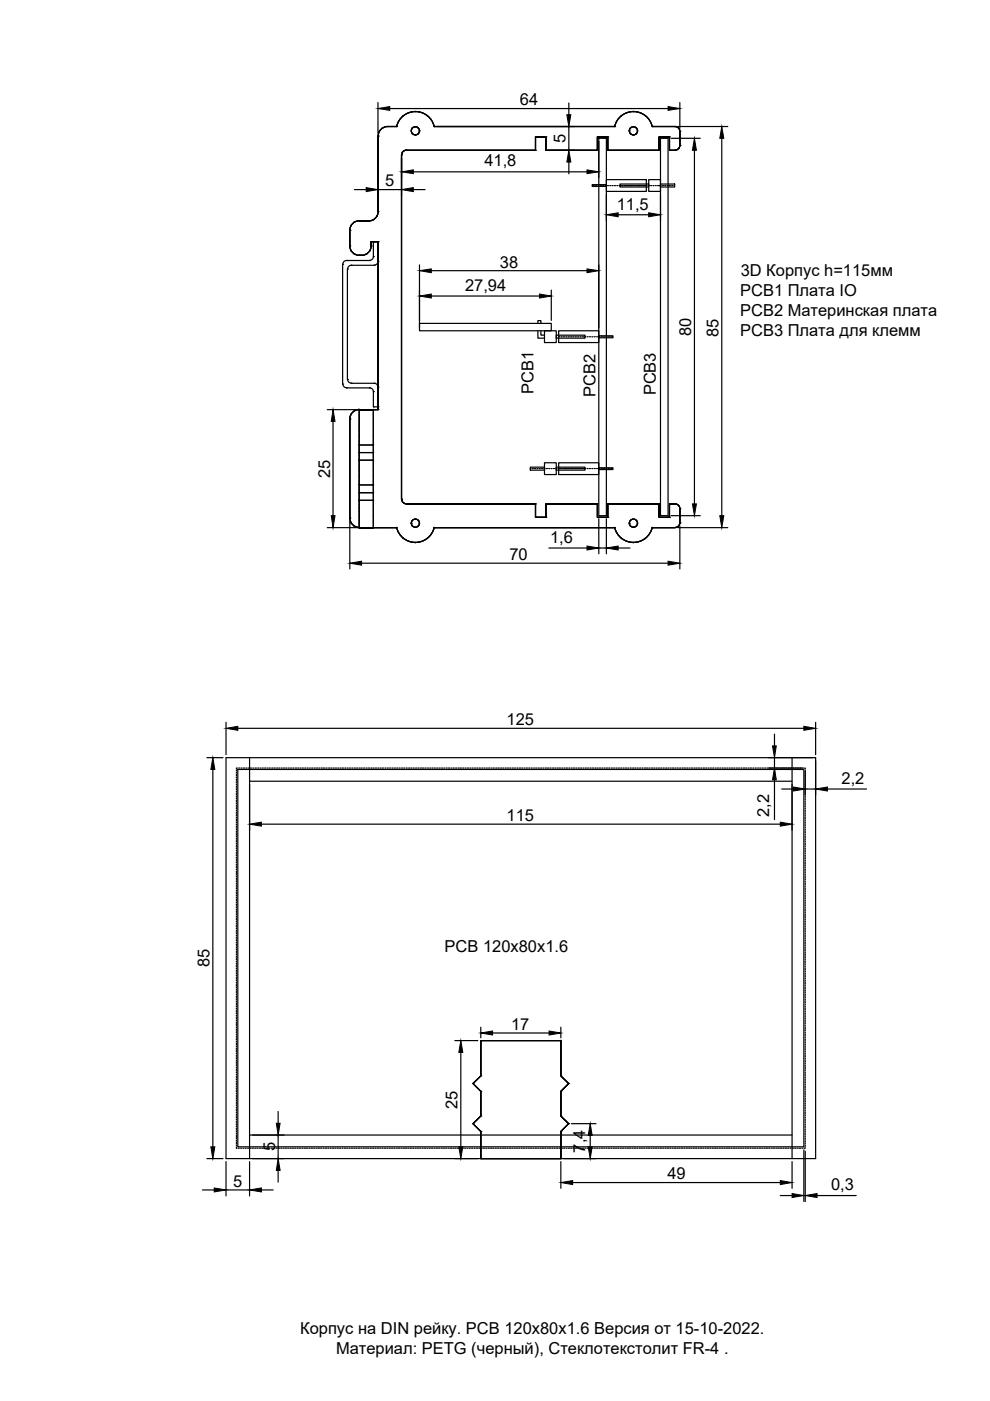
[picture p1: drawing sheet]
<svg xmlns="http://www.w3.org/2000/svg" width="210mm" height="297mm" viewBox="0 0 210 297" stroke-linecap="round" stroke-linejoin="round" font-family="sans-serif">
<!-- layer: 0 -->
<g fill="none" stroke="#000" stroke-width=".25">
<path d="M80.1 28.9v16v-16M80.1 28.9h.1M80.1 21.7v6.5M80.1 28.9v16M82.2 26.8h.1M82.2 26.8h1.8M82.2 26.8a2.01 2.01 0 0 0-2 2M82.6 23h59M84 26.8h-1.8h1.8M84 26.8h.1M84.1 26.8a4.1 4.1 0 0 1 4-3.1 4.1 4.1 0 0 1 4 3.1M85.1 32.8h.1"/>
<path d="M85.1 32.8v73.1M86.1 31.9h27.4h-27.4M86.1 31.9h.1M86.1 31.9h27.4M86.2 31.8a.99 .99 0 0 0-1 1M87.6 36.4h36.9M88.9 27.8h.1M92 26.8h.1M92 26.8h38.3M113.5 29h2.2v2.9h11v-2.9h2.2v2.9h10.8v-2.9h2.2v2.9h1.2h-1.2v-2.9h-2.2v2.9h-10.8v-2.9h-2.2v2.9h-11v-2.9h-2.2v2.9zM113.5 31.9h.1M113.5 29h.1"/>
<path d="M115.7 29h-2.2v2.9M115.7 31.9h.1M115.7 29h.1M115.7 31.9h11M115.7 29v2.9M120.6 21.8v2.5M120.6 26.8v5.1M120.6 34.4v2.5M125.6 39.1h3v.4h-3zM125.8 39.4h.2M126.3 39.4h.2M126.7 29h.1"/>
<path d="M126.7 31.9h.1M126.8 39.4h.2M127 29.3h1.6v80h-1.6zM127 30v7.7M127.3 39.4h.2M127.8 39.4h.2M128.3 39.4h.2M128.6 38.1h8.4v2.5h-8.4zM128.8 39.4h.2M128.9 29h-2.2v2.9M128.9 31.9h.1M128.9 29h.1"/>
<path d="M128.9 31.9h10.8M128.9 29v2.9M129.3 39.4h.2M129.8 39.4h.2M130.3 39.4h.2M130.3 26.8h-38.3h38.3M130.3 26.8h.1M130.3 26.8a4.1 4.1 0 0 1 4-3.1 4.1 4.1 0 0 1 4 3.1M130.8 39.4h.2M131.3 39.4h.4M131.4 39h6.1v.7h-6.1zM131.8 39.4h.4"/>
<path d="M132.3 39.4h.4M132.8 39.4h.4M133.3 39.4h.4M133.4 27.8h.1M133.8 39.4h.4M134.3 39.4h.4M134.8 39.4h.4M135.3 39.4h.4M135.8 39.4h.4M136.3 39.4h.4M136.8 39.4h.4M137.4 39.4h.3"/>
<path d="M137.5 38.1h2.5v2.5h-2.5zM137.9 39.4h.3M138.3 26.8h.1M138.3 26.8h4.8M138.4 39.4h.3M138.9 39.4h.2M139.4 39.4h.3M139.7 29h.1M139.7 31.9h.1M139.7 39.4h.5M140 39h3v.7h-3zM140 29.3h1.6v80h-1.6z"/>
<path d="M140.4 39.4h.3M140.9 39.4h.3M141.4 39.4h.3M141.9 39.4h.3M141.9 29h-2.2v2.9M141.9 31.9h.1M141.9 29h.1M141.9 31.9h1.2M141.9 29v2.9M142.3 29.3h6.2M142.4 39.4h.3M142.9 39.4h.1"/>
<path d="M143.1 26.8h-4.8h4.8M143.1 26.8h.1M143.1 31.9h.1M143.2 26.8a.99 .99 0 0 1 .9 1M143.8 26.8h10.5M144.1 30.8a.99 .99 0 0 1-.9 1M144.1 30.8v-3v3M144.1 30.8h.1M144.1 27.8h.1M144.1 21.7v5.5M144.1 27.8v3M147.2 31.9v74.9"/>
<path d="M153 29.3v80M72.6 56h.1M72.6 56v25.4M73.4 55.2h.1M73.4 55.2h5M73.5 55.2a.78 .78 0 0 0-.8 .8M73.7 57.1h.1M73.7 57.1v23.4M74.2 52.1a2.01 2.01 0 0 0 2 2M74.2 48.8v3.3v-3.3M74.2 48.8h.1M74.2 52.1h.1"/>
<path d="M74.2 48.8v3.3M74.5 56.2h.1M74.5 56.2h4.8M74.5 56.2a.78 .78 0 0 0-.8 .8M75.1 40.2h2.5M76.2 54.1h.5h-.5M76.2 54.1h.1M76.2 46.8h.1M76.2 46.8h1.9M76.2 54.1h.5M76.2 46.8a2.01 2.01 0 0 0-2 2M76.7 54.1h.1"/>
<path d="M78.1 46.8h-1.9h1.9M78.1 46.8h.1M78.4 55.2h.1M78.7 51.3h1.4v35.6v-35.6h-1.4v.8zM78.7 52.1h.1M78.7 51.3h.1M78.7 51.3h1.4M78.7 51.3v.8M78.7 52.1a2.01 2.01 0 0 1-2 2M79.2 54.4v-3.1h.9v4.1M79.2 54.4a.78 .78 0 0 1-.8 .8M79.2 54.4h.1"/>
<path d="M79.2 51.3h.1M79.3 56.2h.1M80.1 55.4a.78 .78 0 0 1-.7 .8M80.1 51.3h.1M80.1 55.4h.1M80.1 44.9h.1M80.1 51.3v35.6M80.1 40.2h5M80.2 44.8a2.01 2.01 0 0 1-2 2M87.6 40.2h2.5M88.9 56.2v13.3M91.4 57.4h33.1"/>
<path d="M127 56.2v13.3M128.6 41.2v5.6M131.1 45.5h6.4M140 41.2v5.6M88.9 68.6h28v1.5h-28zM91.4 62.8h23M114 68.6v-.6h.7v.6M114 70.1v1.6h1.4M114.7 70.1v1h.7M115.4 70.1h2.5v2.5h-2.5zM116.9 61.5v6.4M117.9 71.1h6.1v.6h-6.1z"/>
<path d="M118.4 70.1h8.6v2.5h-8.6zM118.4 71.4h.3M119 71.4h.2M119.5 71.4h.2M120 71.4h.2M120.5 71.4h.2M121 71.4h.2M121.5 71.4h.2M122 71.4h.2M122.5 71.4h.2M123 71.4h.2M123.5 71.4h.2"/>
<path d="M124 71.4h.2M124.5 71.4h.2M125 71.4h.2M125.5 71.4h.2M126 71.4h.2M126.5 71.4h.2M127 71.2h3v.4h-3zM127 71.4h.2M127.5 71.4h.2M128 71.4h.2M128.5 71.4h.2M129 71.4h.2"/>
<path d="M129.5 71.4h.2M69.4 86.9h10.7M70.6 89.4v19.9M72.6 81.4h.1M72.7 81.4a.78 .78 0 0 0 .8 .8M73.4 82.2h.1M73.4 82.2h5M73.7 80.5h.1M73.7 80.4a.78 .78 0 0 0 .8 .8M74.2 88.8v21v-21M74.2 88.8h.1M74.2 88.8v21"/>
<path d="M74.5 81.3h.1M74.5 81.3h4.8M76.2 94.3h3v3.3h-3zM76.2 96h3v6.8h-3zM76.2 97.6h3v6.9h-3zM76.2 94.3v1.7h3v-1.7M76.2 86.9v7.4h3v-7.4M76.2 86.9h.1M76.2 86.9h3.9zM76.2 86.9v7.7M76.2 94.8v.3M76.2 95.3v.3"/>
<path d="M76.2 95.8v.3M76.2 96.3v.3M76.2 96.8v.3M76.2 97.3v.3M76.2 97.8v.3M76.2 98.3v.3M76.2 98.8v.3M76.2 99.3v.3M76.2 99.8v.3M76.2 86.8a2.01 2.01 0 0 0-2 2M78.4 82.2h.1M78.4 82.2a.78 .78 0 0 1 .8 .8"/>
<path d="M79.2 86.3h.1M79.2 83h.1M79.2 86.9v7.7M79.2 94.8v.3M79.2 95.3v.3M79.2 95.8v.3M79.2 96.3v.3M79.2 96.8v.3M79.2 97.3v.3M79.2 97.8v.3M79.2 98.3v.3M79.2 98.8v.3"/>
<path d="M79.2 99.3v.3M79.2 99.8v.3M79.3 81.3h.1M79.4 81.3a.78 .78 0 0 1 .7 .7M80.1 82.1v4.2h-.9v-3.3M80.1 82.1h.1M80.1 86.3h.1M80.1 86.9h.1M112.4 99h3v.7h-3zM112.4 99.3h.2M112.8 99.3h.3M113.3 99.3h.3"/>
<path d="M113.8 99.3h.3M114.3 99.3h.3M114.8 99.3h.3M115.3 99.3h.3M115.4 98.1h2.5v2.5h-2.5zM115.8 99.3h.3M116.3 99.3h.3M116.8 99.3h.3M117.3 99.3h.3M117.8 99.3h.3M117.9 99h6.1v.7h-6.1zM118.3 99.3h.4"/>
<path d="M118.4 98.1h8.6v2.5h-8.6zM118.8 99.3h.4M119.3 99.3h.4M119.8 99.3h.4M120.3 99.3h.4M120.8 99.3h.4M121.3 99.3h.4M121.8 99.3h.4M122.3 99.3h.4M122.8 99.3h.4M123.3 99.3h.4M123.8 99.3h.4"/>
<path d="M124.5 99.3h.2M125 99.3h.2M125.5 99.3h.2M126 99.3h.2M126.5 99.3h.2M127 99.2h3v.4h-3zM127 99.3h.2M127.5 99.3h.2M128 99.3h.2M128.5 99.3h.2M129 99.3h.2M129.5 99.3h.2"/>
<path d="M69.4 111.9h14.6M74.2 109.8a2.01 2.01 0 0 0 2 2v.1M74.2 109.8h.1M74.2 110.5v10.1M76.2 102.8h3v3.3h-3zM76.2 111.9h7.8zM76.2 111.9h.1M76.2 100.3v.3M76.2 100.8v.3M76.2 101.3v.3M76.2 101.8v.3M76.2 102.3v.3"/>
<path d="M76.2 102.8v.3M76.2 103.3v.3M76.2 103.8v.3M76.2 104.3v.3M76.2 104.8v.3M76.2 105.3v.3M76.2 105.8v.3M76.2 106.3v.3M76.2 106.8v.3M76.2 107.3v.3M76.2 107.8v.3M76.2 108.3v.3"/>
<path d="M76.2 108.8v.3M76.2 109.3v.3M76.2 109.8v.3M76.2 110.3v.3M76.2 110.8v.3M76.2 111.3v.3M76.7 119.4h64.9M79.2 106.1h-3v5.8M79.2 105.8v6.1v-7.4h-3v7.4M79.2 100.3v.3M79.2 100.8v.3M79.2 101.3v.3"/>
<path d="M79.2 101.8v.3M79.2 102.3v.3M79.2 102.8v.3M79.2 103.3v.3M79.2 103.8v.3M79.2 104.3v.3M79.2 104.8v.3M79.2 105.3v.3M84 111.9h.1M84.1 111.8a4.1 4.1 0 0 0 4 3.2 4.1 4.1 0 0 0 4-3.2M85.1 105.9v-73.1v73.1M85.1 105.9h.1"/>
<path d="M85.2 105.8a.99 .99 0 0 0 1 1M86.1 106.8h27.4v2.9h2.2v-2.9h11v2.9h2.2v-2.9h10.8v2.9h2.2v-2.9h1.2h-1.2v2.9h-2.2v-2.9h-10.8v2.9h-2.2v-2.9h-11v2.9h-2.2v-2.9zM86.1 106.8h.1M86.1 106.8h27.4M87.2 110.9h.1M92 111.9h38.3h-38.3M92 111.9h.1M92 111.9h38.3M113.5 106.8v2.9h2.2M113.5 106.8h.1M113.5 109.7h.1M115.7 109.7h.1"/>
<path d="M115.7 106.8h.1M115.7 106.8v2.9M115.7 106.8h11M116.4 116.2h8.1M126.7 106.8v2.9h2.2M126.7 106.8h.1M126.7 109.7h.1M127 110v7.4M127 116.2h1.6M128.6 110v7.4M128.9 109.7h.1M128.9 106.8h.1"/>
<path d="M128.9 106.8v2.9M128.9 106.8h10.8M130.3 111.9h.1M130.3 111.8a4.1 4.1 0 0 0 4 3.2 4.1 4.1 0 0 0 4-3.2M131.1 116.2h2.5M133.4 110.9h.1M138.3 111.9h4.8h-4.8M138.3 111.9h.1M138.3 111.9h4.8M139.7 106.8v2.9h2.2M139.7 106.8h.1M139.7 109.7h.1"/>
<path d="M141.9 109.7h.1M141.9 106.8h.1M141.9 106.8v2.9M141.9 106.8h1.2M142.3 109.3h6.2M143.1 106.8h.1M143.1 111.9h.1M143.2 106.8a.99 .99 0 0 1 .9 1M143.8 111.9h10.5M144.1 110.8a.99 .99 0 0 1-.9 1M144.1 110.9v-3v3M144.1 110.9h.1"/>
<path d="M144.1 107.9h.1M144.1 107.9v3M144.1 111.5v9.1M47.9 153.1v6.9M50.4 154.4h120M164.2 155.6v2.5M172.9 153.1v6.9M43.9 160.6h3.4M45.1 163.1v80M50.1 163.2v.3M50.1 163.7v.2M50.1 164.2v.3"/>
<path d="M50.1 164.7v.3M50.1 165.2v.3M50.1 165.7v.3M50.1 166.2v.2M50.1 166.7v.2M50.1 167.2v.3M50.1 167.7v.3M50.1 168.2v.3M50.1 168.7v.3M50.1 169.2v.2M50.1 169.7v.3M50.1 170.2v.3"/>
<path d="M50.1 170.7v.3M50.1 171.2v.3M50.1 171.7v.2M50.1 172.2v.3M50.1 172.7v.3M50.1 173.2v.3M50.1 173.7v.3M50.1 174.2v.2M50.1 174.7v.2M50.1 175.2v.3M50.1 175.7v.3M50.1 176.2v.3"/>
<path d="M50.1 176.7v.3M50.1 177.2v.2M50.1 177.7v.3M50.1 178.2v.3M50.1 178.7v.3M50.1 179.2v.3M50.1 179.7v.2M50.3 162.8h-.2v.2M50.4 163.1h120v80h-120zM50.6 162.8h.2M51.1 162.8h.3M51.6 162.8h.3"/>
<path d="M52.1 162.8h.3M52.6 162.8h.2M52.9 160.6v85h115v-85M52.9 165.6h115M52.9 166.3v9.7M53.1 162.8h.2M53.6 162.8h.2M54.1 162.8h.3M54.6 162.8h.3M55.1 162.8h.2M55.4 174.7h110M55.6 162.8h.2"/>
<path d="M56.1 162.8h.2M56.6 162.8h.3M57.1 162.8h.3M57.6 162.8h.3M58.1 162.8h.2M58.6 162.8h.2M59.1 162.8h.3M59.6 162.8h.3M60.1 162.8h.3M60.6 162.8h.2M61.1 162.8h.2M61.6 162.8h.2"/>
<path d="M62.1 162.8h.3M62.6 162.8h.3M63.1 162.8h.2M63.6 162.8h.2M64.1 162.8h.2M64.6 162.8h.3M65.1 162.8h.3M65.6 162.8h.2M66.1 162.8h.2M66.6 162.8h.2M67.1 162.8h.3M67.6 162.8h.3"/>
<path d="M68.1 162.8h.3M68.6 162.8h.2M69.1 162.8h.2M69.6 162.8h.2M70.1 162.8h.3M70.6 162.8h.3M71.1 162.8h.2M71.6 162.8h.2M72.1 162.8h.2M72.6 162.8h.3M73.1 162.8h.3M73.6 162.8h.2"/>
<path d="M74.1 162.8h.2M74.6 162.8h.2M75.1 162.8h.3M75.6 162.8h.3M76.1 162.8h.3M76.6 162.8h.2M77.1 162.8h.2M77.6 162.8h.3M78.1 162.8h.3M78.6 162.8h.3M79.1 162.8h.2M79.6 162.8h.2"/>
<path d="M80.1 162.8h.2M80.6 162.8h.3M81.1 162.8h.3M81.6 162.8h.2M82.1 162.8h.2M82.6 162.8h.2M83.1 162.8h.3M83.6 162.8h.3M84.1 162.8h.2M84.6 162.8h.2M85.1 162.8h.2M85.6 162.8h.3"/>
<path d="M86.1 162.8h.3M86.6 162.8h.3M87.1 162.8h.2M87.6 162.8h.2M88.1 162.8h.2M88.6 162.8h.3M89.1 162.8h.3M89.6 162.8h.2M90.1 162.8h.2M90.6 162.8h.2M91.1 162.8h.3M91.6 162.8h.3"/>
<path d="M92.1 162.8h.2M92.6 162.8h.2M93.1 162.8h.2M93.6 162.8h.3M94.1 162.8h.3M94.6 162.8h.2M95.1 162.8h.2M95.6 162.8h.2M96.1 162.8h.3M96.6 162.8h.3M97.1 162.8h.3M97.6 162.8h.2"/>
<path d="M98.1 162.8h.2M98.6 162.8h.2M99.1 162.8h.3M99.6 162.8h.3M100.1 162.8h.2M100.6 162.8h.2M101.1 162.8h.2M101.6 162.8h.3M102.1 162.8h.3M102.6 162.8h.2M103.1 162.8h.2M103.6 162.8h.2"/>
<path d="M104.1 162.8h.3M104.6 162.8h.3M105.1 162.8h.3M105.6 162.8h.2M106.1 162.8h.2M106.6 162.8h.2M107.1 162.8h.3M107.6 162.8h.3M108.1 162.8h.2M108.6 162.8h.2M109.1 162.8h.2M109.6 162.8h.3"/>
<path d="M110.1 162.8h.3M110.6 162.8h.2M111.1 162.8h.2M111.6 162.8h.2M112.1 162.8h.3M112.6 162.8h.3M113.1 162.8h.2M113.6 162.8h.2M114.1 162.8h.2M114.6 162.8h.3M115.1 162.8h.3M115.6 162.8h.3"/>
<path d="M116.1 162.8h.2M116.6 162.8h.2M117.1 162.8h.2M117.6 162.8h.3M118.1 162.8h.3M118.6 162.8h.2M119.1 162.8h.2M119.6 162.8h.2M120.1 162.8h.3M120.6 162.8h.3M121.1 162.8h.2M121.6 162.8h.2"/>
<path d="M122.1 162.8h.2M122.6 162.8h.3M123.1 162.8h.3M123.6 162.8h.2M124.1 162.8h.2M124.6 162.8h.2M125.1 162.8h.2M125.6 162.8h.3M126.1 162.8h.3M126.6 162.8h.2M127.1 162.8h.2M127.6 162.8h.2"/>
<path d="M128.1 162.8h.3M128.6 162.8h.3M129.1 162.8h.2M129.6 162.8h.2M130.1 162.8h.2M130.6 162.8h.3M131.1 162.8h.3M131.6 162.8h.2M132.1 162.8h.2M132.6 162.8h.2M133.1 162.8h.2M133.6 162.8h.3"/>
<path d="M134.1 162.8h.3M134.6 162.8h.2M135.1 162.8h.2M135.6 162.8h.2M136.1 162.8h.3M136.6 162.8h.3M137.1 162.8h.2M137.6 162.8h.2M138.1 162.8h.2M138.6 162.8h.3M139.1 162.8h.3M139.6 162.8h.2"/>
<path d="M140.1 162.8h.2M140.6 162.8h.2M141.1 162.8h.3M141.6 162.8h.3M142.1 162.8h.2M142.6 162.8h.2M143.1 162.8h.2M143.6 162.8h.2M144.1 162.8h.3M144.6 162.8h.3M145.1 162.8h.2M145.6 162.8h.2"/>
<path d="M146.1 162.8h.2M146.6 162.8h.3M147.1 162.8h.3M147.6 162.8h.2M148.1 162.8h.2M148.6 162.8h.2M149.1 162.8h.3M149.6 162.8h.3M150.1 162.8h.2M150.6 162.8h.2M151.1 162.8h.2M151.6 162.8h.2"/>
<path d="M152.1 162.8h.3M152.6 162.8h.2M153.1 162.8h.2M153.6 162.8h.2M154.1 162.8h.2M154.6 162.8h.3M155.1 162.8h.3M155.6 162.8h.2M156.1 162.8h.2M156.6 162.8h.2M157.1 162.8h.3M157.6 162.8h.3"/>
<path d="M158.1 162.8h.2M158.6 162.8h.2M159.1 162.8h.2M159.6 162.8h.3M160.1 162.8h.3M160.6 162.8h.2M161.1 162.8h.2M161.6 162.8h.2M162.1 162.8h.2M162.6 162.8h.3M162.9 162.8h7.4M164.2 160.6v2.2"/>
<path d="M164.2 165.3v8.5M165.7 167.3h2.5M167.9 166.3v9.7M170.6 162.8h.1v.3M170.7 163.3v5.3M170.7 168.8v.3M170.7 169.3v.3M170.7 169.8v.3M170.7 170.3v.2M170.7 170.8v.3M170.7 171.3v.3M170.7 171.8v.3"/>
<path d="M170.7 172.3v.3M170.7 172.8v.2M170.7 173.3v.3M170.7 173.8v.3M170.7 174.3v.3M170.7 174.8v.3M170.7 175.3v.2M170.7 175.8v.3M170.7 176.3v.3M170.7 176.8v.3M170.7 177.3v.3M170.7 177.8v.3"/>
<path d="M170.7 178.3v.2M170.7 178.8v.3M170.7 179.3v.3M170.7 179.8v.3M170.7 167.3h2.2M175.4 167.3h8.3M50.1 180.2v.3M50.1 180.7v.3M50.1 181.2v.3M50.1 181.7v.3M50.1 182.2v.2M50.1 182.7v.3"/>
<path d="M50.1 183.2v.3M50.1 183.7v.3M50.1 184.2v.3M50.1 184.7v.3M50.1 185.2v.2M50.1 185.7v.3M50.1 186.2v.3M50.1 186.7v.3M50.1 187.2v.3M50.1 187.7v.2M50.1 188.2v.3M50.1 188.7v.3"/>
<path d="M50.1 189.2v.3M50.1 189.7v.3M50.1 190.2v.2M50.1 190.7v.3M50.1 191.2v.3M50.1 191.7v.3M50.1 192.2v.3M50.1 192.7v.3M50.1 193.2v.2M50.1 193.7v.3M50.1 194.2v.3M50.1 194.7v.3"/>
<path d="M50.1 195.2v.3M50.1 195.7v.2M50.1 196.2v.3M50.1 196.7v.3M50.1 197.2v.3M50.1 197.7v.3M50.1 198.2v.2M50.1 198.7v.3M50.1 199.2v.3M50.1 199.7v.3M170.7 180.3v.3M170.7 180.8v.2"/>
<path d="M170.7 181.3v.3M170.7 181.8v.3M170.7 182.3v.3M170.7 182.8v.3M170.7 183.3v.2M170.7 183.8v.3M170.7 184.3v.3M170.7 184.8v.3M170.7 185.3v.3M170.7 185.8v.3M170.7 186.3v.2M170.7 186.8v.3"/>
<path d="M170.7 187.3v.3M170.7 187.8v.3M170.7 188.3v.3M170.7 188.8v.2M170.7 189.3v.3M170.7 189.8v.3M170.7 190.3v.3M170.7 190.8v.3M170.7 191.3v.2M170.7 191.8v.3M170.7 192.3v.3M170.7 192.8v.3"/>
<path d="M170.7 193.3v.3M170.7 193.8v.3M170.7 194.3v.2M170.7 194.8v.3M170.7 195.3v.3M170.7 195.8v.3M170.7 196.3v.3M170.7 196.8v.2M170.7 197.3v.3M170.7 197.8v.3M170.7 198.3v.3M170.7 198.8v.3"/>
<path d="M170.7 199.3v.2M170.7 199.8v.3M50.1 200.2v.3M50.1 200.7v.3M50.1 201.2v.3M50.1 201.7v.3M50.1 202.2v.3M50.1 202.7v.3M50.1 203.2v.3M50.1 203.7v.2M50.1 204.2v.3M50.1 204.7v.3"/>
<path d="M50.1 205.2v.3M50.1 205.7v.3M50.1 206.2v.2M50.1 206.7v.3M50.1 207.2v.3M50.1 207.7v.3M50.1 208.2v.3M50.1 208.7v.3M50.1 209.2v.3M50.1 209.7v.3M50.1 210.2v.3M50.1 210.7v.3"/>
<path d="M50.1 211.2v.3M50.1 211.7v.2M50.1 212.2v.3M50.1 212.7v.3M50.1 213.2v.3M50.1 213.7v.3M50.1 214.2v.3M50.1 214.7v.3M50.1 215.2v.3M50.1 215.7v.3M50.1 216.2v.3M50.1 216.7v.3"/>
<path d="M50.1 217.2v.3M50.1 217.7v.3M50.1 218.2v.3M50.1 218.7v.3M50.1 219.2v.3M50.1 219.7v.2M101.9 217.8v2.2M104.4 219h12M118.9 217.8v2.2M170.7 200.3v.3M170.7 200.8v.3M170.7 201.3v.3"/>
<path d="M170.7 201.8v.3M170.7 202.3v.3M170.7 202.8v.3M170.7 203.3v.3M170.7 203.8v.3M170.7 204.3v.3M170.7 204.8v.2M170.7 205.3v.3M170.7 205.8v.3M170.7 206.3v.3M170.7 206.8v.3M170.7 207.3v.2"/>
<path d="M170.7 207.8v.3M170.7 208.3v.3M170.7 208.8v.3M170.7 209.3v.3M170.7 209.8v.3M170.7 210.3v.3M170.7 210.8v.3M170.7 211.3v.3M170.7 211.8v.3M170.7 212.3v.3M170.7 212.8v.2M170.7 213.3v.3"/>
<path d="M170.7 213.8v.3M170.7 214.3v.3M170.7 214.8v.3M170.7 215.3v.2M170.7 215.8v.3M170.7 216.3v.3M170.7 216.8v.3M170.7 217.3v.3M170.7 217.8v.3M170.7 218.3v.3M170.7 218.8v.3M170.7 219.3v.3"/>
<path d="M170.7 219.8v.3M50.1 220.2v.3M50.1 220.7v.3M50.1 221.2v.3M50.1 221.7v.3M50.1 222.2v.3M50.1 222.7v.3M50.1 223.2v.3M50.1 223.7v.3M50.1 224.2v.3M50.1 224.7v.3M50.1 225.2v.3"/>
<path d="M50.1 225.7v.3M50.1 226.2v.3M50.1 226.7v.3M50.1 227.2v.3M50.1 227.7v.3M50.1 228.2v.3M50.1 228.7v.3M50.1 229.2v.3M50.1 229.7v.3M50.1 230.2v.3M50.1 230.7v.3M50.1 231.2v.3"/>
<path d="M50.1 231.7v.3M50.1 232.2v.3M50.1 232.7v.3M50.1 233.2v.3M50.1 233.7v.3M50.1 234.2v.3M50.1 234.7v.3M50.1 235.2v.3M50.1 235.7v.3M50.1 236.2v.3M50.1 236.7v.3M50.1 237.2v.3"/>
<path d="M50.1 237.7v.3M50.1 238.2v.3M50.1 238.7v.3M50.1 239.2v.3M50.1 239.7v.3M59 235.7v2.5M96.4 220.6h4.9M97.7 223.1v20M100.3 238.2l1.6 1.7v5.7h17M100.3 238.2h.1M100.3 229.7h.1M100.3 229.7l1.6 1.7"/>
<path d="M101.9 220.6h17v7.5l1.7 1.6M101.9 220.6v7.5l-1.6 1.6M101.9 231.4v5.2l-1.6 1.6M101.9 220.6v7.5l-1.6 1.6 1.6 1.7v5.2l-1.6 1.6 1.6 1.7v5.7h17v-5.7l1.7-1.7-1.7-1.6v-5.2l1.7-1.7-1.7-1.6v-7.5h-17h17v7.5l1.7 1.6-1.7 1.7v5.2l1.7 1.6-1.7 1.7v5.7h-17v-5.7l-1.6-1.7 1.6-1.6v-5.2l-1.6-1.7 1.6-1.6zM101.9 220.6h.1M101.9 239.9h.1M101.9 236.6h.1M101.9 231.4h.1M101.9 228.1h.1M118.9 231.4v5.2l1.7 1.6M118.9 228.1h.1M118.9 231.4h.1"/>
<path d="M118.9 236.6h.1M118.9 239.9h.1M120.6 238.2l-1.7 1.7v5.7M120.6 229.7h.1M120.6 238.2h.1M120.6 229.7l-1.7 1.7M121.2 238.2h5.2M170.7 220.3v.3M170.7 220.8v.3M170.7 221.3v.3M170.7 221.8v.3M170.7 222.3v.3"/>
<path d="M170.7 222.8v.3M170.7 223.3v.2M170.7 223.8v.3M170.7 224.3v.3M170.7 224.8v.3M170.7 225.3v.3M170.7 225.8v.3M170.7 226.3v.3M170.7 226.8v.3M170.7 227.3v.3M170.7 227.8v.3M170.7 228.3v.3"/>
<path d="M170.7 228.8v.3M170.7 229.3v.3M170.7 229.8v.3M170.7 230.3v.3M170.7 230.8v.3M170.7 231.3v.3M170.7 231.8v.3M170.7 232.3v.3M170.7 232.8v.3M170.7 233.3v.3M170.7 233.8v.3M170.7 234.3v.3"/>
<path d="M170.7 234.8v.3M170.7 235.3v.3M170.7 235.8v.3M170.7 236.3v.3M170.7 236.8v.3M170.7 237.3v.3M170.7 237.8v.3M170.7 238.3v.3M170.7 238.8v.3M170.7 239.3v.3M170.7 239.8v.3M42.9 252.3h2.5"/>
<path d="M43.9 245.6h3.4M47.9 246.3v7.3M47.9 252.3h5M50.1 240.2v.3M50.1 240.7v.3M50.1 241.2v.3M50.1 241.7v.3M50.1 242.2v.3M50.1 242.7v.3M50.1 243.2v.2h.1M50.5 243.4h.3M51 243.4h.3"/>
<path d="M51.5 243.4h.2M52 243.4h.2M52.5 243.4h.2M52.9 240.7h115M52.9 245.6h-5v-85h125v85h-5M52.9 246.3v7.3M53 243.4h.3M53.5 243.4h.3M53.6 245.6h6.6M54 243.4h.3M54.5 243.4h.2M55 243.4h.2"/>
<path d="M55.4 252.3h2.5M55.5 243.4h.3M56 243.4h.3M56.5 243.4h.3M57 243.4h.2M57.5 243.4h.2M58 243.4h.3M58.5 243.4h.3M59 240.7v4.9M59 248.1v2.5M59 243.4h.3M59.5 243.4h.2"/>
<path d="M60 243.4h.2M60.5 243.4h.2M61 243.4h.3M61.5 243.4h.3M62 243.4h.2M62.5 243.4h.2M63 243.4h.2M63.5 243.4h.3M64 243.4h.3M64.5 243.4h.3M65 243.4h.2M65.5 243.4h.2"/>
<path d="M66 243.4h.3M66.5 243.4h.3M67 243.4h.3M67.5 243.4h.2M68 243.4h.2M68.5 243.4h.2M69 243.4h.3M69.5 243.4h.3M70 243.4h.2M70.5 243.4h.2M71 243.4h.2M71.5 243.4h.3"/>
<path d="M72 243.4h.3M72.5 243.4h.2M73 243.4h.2M73.5 243.4h.2M74 243.4h.3M74.5 243.4h.3M75 243.4h.3M75.5 243.4h.2M76 243.4h.2M76.5 243.4h.3M77 243.4h.3M77.5 243.4h.3"/>
<path d="M78 243.4h.2M78.5 243.4h.2M79 243.4h.2M79.5 243.4h.3M80 243.4h.3M80.5 243.4h.2M81 243.4h.2M81.5 243.4h.2M82 243.4h.3M82.5 243.4h.3M83 243.4h.2M83.5 243.4h.2"/>
<path d="M84 243.4h.2M84.5 243.4h.3M85 243.4h.3M85.5 243.4h.3M86 243.4h.2M86.5 243.4h.2M87 243.4h.2M87.5 243.4h.3M88 243.4h.3M88.5 243.4h.2M89 243.4h.2M89.5 243.4h.2"/>
<path d="M90 243.4h.3M90.5 243.4h.3M91 243.4h.2M91.5 243.4h.2M92 243.4h.2M92.5 243.4h.3M93 243.4h.3M93.5 243.4h.3M94 243.4h.2M94.5 243.4h.2M95 243.4h.2M95.5 243.4h.3"/>
<path d="M96 243.4h.3M96.4 245.6h4.9M96.5 243.4h.2M97 243.4h.2M97.5 243.4h.2M98 243.4h.3M98.5 243.4h.3M99 243.4h.2M99.5 243.4h.2M100 243.4h.2M100.5 243.4h.3M101 243.4h.3"/>
<path d="M101.5 243.4h.2M101.9 245.6h.1M102 243.4h.2M102.5 243.4h.2M103 243.4h.3M103.5 243.4h.3M104 243.4h.3M104.5 243.4h.2M105 243.4h.2M105.5 243.4h.2M106 243.4h.3M106.5 243.4h.3"/>
<path d="M107 243.4h.2M107.5 243.4h.2M108 243.4h.2M108.5 243.4h.3M109 243.4h.3M109.5 243.4h.2M110 243.4h.2M110.5 243.4h.2M111 243.4h.3M111.5 243.4h.3M112 243.4h.2M112.5 243.4h.2"/>
<path d="M113 243.4h.2M113.5 243.4h.2M114 243.4h.3M114.5 243.4h.3M115 243.4h.2M115.5 243.4h.2M116 243.4h.2M116.5 243.4h.3M117 243.4h.3M117.5 243.4h.2M118 243.4h.2M118.5 243.4h.2"/>
<path d="M118.9 245.6h.1M118.9 246.3v5.7M119 243.4h.3M119.5 243.4h.3M119.5 245.6h6.9M120 243.4h.2M120.5 243.4h.2M121 243.4h.2M121.4 250.7h44M121.5 243.4h.3M122 243.4h.3M122.5 243.4h.3"/>
<path d="M123 243.4h.2M123.5 243.4h.2M124 243.4h.2M124.5 243.4h.3M125 243.4h.3M125.1 240.7v2.4M125.5 243.4h.2M126 243.4h.2M126.5 243.4h.2M127 243.4h.3M127.5 243.4h.3M128 243.4h.2"/>
<path d="M128.5 243.4h.2M129 243.4h.2M129.5 243.4h.3M130 243.4h.3M130.5 243.4h.2M131 243.4h.2M131.5 243.4h.2M132 243.4h.2M132.5 243.4h.3M133 243.4h.3M133.5 243.4h.2M134 243.4h.2"/>
<path d="M134.5 243.4h.2M135 243.4h.3M135.5 243.4h.3M136 243.4h.2M136.5 243.4h.2M137 243.4h.2M137.5 243.4h.3M138 243.4h.3M138.5 243.4h.2M139 243.4h.2M139.5 243.4h.2M140 243.4h.3"/>
<path d="M140.5 243.4h.3M141 243.4h.2M141.5 243.4h.2M142 243.4h.2M142.5 243.4h.2M143 243.4h.3M143.5 243.4h.3M144 243.4h.2M144.5 243.4h.2M145 243.4h.2M145.5 243.4h.3M146 243.4h.3"/>
<path d="M146.5 243.4h.2M147 243.4h.2M147.5 243.4h.2M148 243.4h.3M148.5 243.4h.3M149 243.4h.2M149.5 243.4h.2M150 243.4h.2M150.5 243.4h.2M151 243.4h.3M151.5 243.4h.3M152 243.4h.2"/>
<path d="M152.5 243.4h.2M153 243.4h.2M153.5 243.4h.3M154 243.4h.3M154.5 243.4h.2M155 243.4h.2M155.5 243.4h.2M156 243.4h.3M156.5 243.4h.3M157 243.4h.2M157.5 243.4h.2M158 243.4h.2"/>
<path d="M158.5 243.4h.2M159 243.4h.3M159.5 243.4h.2M160 243.4h.2M160.5 243.4h.2M161 243.4h.2M161.5 243.4h.3M162 243.4h.3M162.5 243.4h.2M163 243.4h.2M163.5 243.4h.2M164 243.4h.3"/>
<path d="M164.5 243.4h.3M165 243.4h.2M165.4 253.5h2.5M165.5 243.4h.2M166 243.4h.2M166.5 243.4h.3M167 243.4h.3M167.5 243.4h.2M167.9 246.3v5.7M168 243.4h.2M168.5 243.4h.2M169 243.4h.2"/>
<path d="M169.5 243.4h.3M170 243.4h.2M170.4 243.8v10.9M170.4 253.5h.3M170.7 243.3v.1h-.2M170.7 240.3v.3M170.7 240.8v.3M170.7 241.3v.3M170.7 241.8v.3M170.7 242.3v.3M170.7 242.8v.3M170.7 244.1v10.6"/>
<path d="M173.2 253.5h8.3"/>
<circle cx="88.1" cy="27.7" r=".87"/>
<circle cx="134.3" cy="27.7" r=".87"/>
<circle cx="88.1" cy="110.9" r=".87"/>
<circle cx="134.3" cy="110.9" r=".87"/>
</g>
<g fill="#000" stroke="#000" stroke-width=".21">
<path d="M77.6 39.8l2.5 .4-2.5 .4zM80.3 27.8h.2zM81.1 27.1h.1zM80.1 23l2.5-.4v.8zM85.6 32h.1zM87.3 27.1h.2zM87.3 28.3h.2zM85.1 36.4l2.5-.4v.8zM85.1 40.2l2.5-.4v.8zM88.6 27.1h.1zM88.6 28.3h.1zM88.8 27.8h.2z"/>
<path d="M120.6 31.9l.4 2.5h-.8zM120.2 24.3h.8l-.4 2.5zM124.5 36l2.5 .4-2.5 .4zM133.3 27.8h.2zM134.3 28.5v.2zM134.2 26.9h.2zM134.2 23.7h.2zM134.8 28.3h.2zM134.8 27.1h.2zM135 27.8h.2zM136.8 24.5h.1zM141.6 22.6l2.5 .4-2.5 .4z"/>
<path d="M147.2 29.3l.5 2.6h-.9zM153 26.8l.5 2.5h-.9zM75.1 53.8l.1 .1-.1 .1zM75.1 47v.2zM77.6 53.8l.1 .1-.1 .1zM79.9 45.7v.2zM88.9 57.4l2.5-.4v.8zM124.5 57l2.5 .4-2.5 .4zM128.6 45.5l2.5-.4v.9zM137.5 45.1l2.5 .4-2.5 .5zM88.9 62.8l2.5-.5v.9zM114.4 62.3l2.5 .5-2.5 .4z"/>
<path d="M70.6 86.9l.4 2.5h-.8zM75.1 87.1h.1zM76.1 86.9h.1zM76.1 94.3h.1v.1zM79.1 86.9h.1zM79.1 94.3h.1zM70.2 109.3h.8l-.4 2.6zM74.3 110.9h.2zM76.1 106.1h.1zM74.2 119.4l2.5-.4v.8zM79.1 111.9h.1zM79.1 104.5h.1z"/>
<path d="M85.4 114.2h.2zM87.3 110.3h.2zM88 111.8h.1zM88 110.1h.1v.1zM88 115h.1zM88.6 111.5h.1l-.1 .1zM88.6 110.3h.1zM88.9 110.9v.1zM124.5 115.8l2.5 .4-2.5 .4zM128.6 116.2l2.5-.4v.8zM133.4 110.9v.1zM134.2 110.1h.2l-.1 .1z"/>
<path d="M134.2 115h.2zM134.9 111.5h.1l-.1 .1zM134.8 110.3h.2zM135 110.9h.2zM141.6 119l2.5 .4-2.5 .4zM143.6 107h.1zM143.6 111.7h.1zM143.9 107.3h.2zM146.8 106.8h.9l-.5 2.5zM152.6 109.3h.9l-.5 2.6zM47.9 154.4l2.5-.4v.8zM163.8 158.1h.8l-.4 2.5z"/>
<path d="M170.4 154l2.5 .4-2.5 .4zM45.1 160.6l.5 2.5h-.9zM52.9 174.7l2.5-.4v.9zM164.2 162.8l.4 2.5h-.8zM165.4 174.3l2.5 .4-2.5 .5zM168.2 166.9l2.5 .4-2.5 .4zM172.9 167.3l2.5-.4v.8zM101.9 219l2.5-.4v.8zM116.4 218.6l2.5 .4-2.5 .4zM58.6 238.2h.8l-.4 2.5zM97.7 220.6l.4 2.5h-.8zM118.9 220.6h.1l-.1 .1z"/>
<path d="M44.7 243.1h.9l-.5 2.5zM45.4 251.9l2.5 .4-2.5 .4zM52.9 252.3l2.5-.4v.8zM59 245.6l.4 2.5h-.8zM97.3 243.1h.8l-.4 2.5zM118.9 250.7l2.5-.4v.8zM125.1 238.2l.5 2.5h-.9zM124.7 243.1h.9l-.5 2.5zM165.4 250.3l2.5 .4-2.5 .4zM167.9 253.1l2.5 .4-2.5 .4zM170.7 253.5l2.5-.4v.8z"/>
<circle cx="85.3" cy="32.3" r=".07"/>
<circle cx="85.5" cy="24.5" r=".07"/>
<circle cx="86.2" cy="31.9" r=".07"/>
<circle cx="87.2" cy="27.7" r=".07"/>
<circle cx="88.1" cy="26.9" r=".07"/>
<circle cx="88.1" cy="28.6" r=".07"/>
<circle cx="88.1" cy="23.6" r=".07"/>
<circle cx="90.6" cy="24.5" r=".07"/>
<circle cx="131.8" cy="24.5" r=".07"/>
<circle cx="133.7" cy="28.3" r=".07"/>
<circle cx="133.7" cy="27.1" r=".07"/>
<circle cx="143.6" cy="31.7" r=".07"/>
<circle cx="143.6" cy="27" r=".07"/>
<circle cx="144" cy="27.3" r=".07"/>
<circle cx="144" cy="31.3" r=".07"/>
<circle cx="74.4" cy="53.1" r=".07"/>
<circle cx="74.4" cy="47.9" r=".07"/>
<circle cx="78.4" cy="53.1" r=".07"/>
<circle cx="79.2" cy="46.6" r=".07"/>
<circle cx="74.4" cy="87.9" r=".07"/>
<circle cx="76.2" cy="95.9" r=".07"/>
<circle cx="76.2" cy="97.6" r=".07"/>
<circle cx="79.2" cy="97.6" r=".07"/>
<circle cx="79.2" cy="95.9" r=".07"/>
<circle cx="75.2" cy="111.6" r=".07"/>
<circle cx="76.2" cy="104.5" r=".07"/>
<circle cx="76.2" cy="111.9" r=".07"/>
<circle cx="76.2" cy="102.8" r=".07"/>
<circle cx="79.2" cy="102.8" r=".07"/>
<circle cx="79.2" cy="106.1" r=".07"/>
<circle cx="85.3" cy="106.4" r=".07"/>
<circle cx="85.7" cy="106.7" r=".07"/>
<circle cx="87.2" cy="110.9" r=".07"/>
<circle cx="87.4" cy="111.5" r=".07"/>
<circle cx="90.6" cy="114.1" r=".07"/>
<circle cx="131.8" cy="114.1" r=".07"/>
<circle cx="133.7" cy="111.5" r=".07"/>
<circle cx="133.7" cy="110.3" r=".07"/>
<circle cx="134.3" cy="111.8" r=".07"/>
<circle cx="136.9" cy="114.1" r=".07"/>
<circle cx="144" cy="111.4" r=".07"/>
</g>
<g font-size="3.5">
<text x="110.2" y="22.3">64</text>
<text x="102.7" y="35.3">41,8</text>
<text x="119.9" y="30.3" transform="rotate(-90 119.9 30.3)">5</text>
<text x="81.7" y="39.5">5</text>
<text x="130.8" y="44.4">11,5</text>
<text x="106" y="56.8">38</text>
<text x="157.1" y="58.5">3D Корпус h=115мм</text>
<text x="98.6" y="61.6">27,94</text>
<text x="156.9" y="62.7">PCB1 Плата IO</text>
<text x="146.6" y="71.3" transform="rotate(-90 146.6 71.3)">80</text>
<text x="152.4" y="71.4" transform="rotate(-90 152.4 71.4)">85</text>
<text x="156.9" y="66.9">PCB2 Материнская плата</text>
<text x="156.9" y="71.1">PCB3 Плата для клемм</text>
<text x="113.1" y="83.6" transform="rotate(-90 113.1 83.6)">PCB1</text>
<text x="139.1" y="83.8" transform="rotate(-90 139.1 83.8)">PCB3</text>
<text x="126.2" y="84.1" transform="rotate(-90 126.2 84.1)">PCB2</text>
<text x="70" y="101.3" transform="rotate(-90 70 101.3)">25</text>
<text x="108" y="118.7">70</text>
<text x="116.6" y="115">1,6</text>
<text x="107.4" y="153.7">125</text>
<text x="178.4" y="166.2">2,2</text>
<text x="163.1" y="173.2" transform="rotate(-90 163.1 173.2)">2,2</text>
<text x="107.4" y="174.1">115</text>
<text x="94.3" y="201.9">PCB 120x80x1.6</text>
<text x="44.4" y="205.1" transform="rotate(-90 44.4 205.1)">85</text>
<text x="108.4" y="218.4">17</text>
<text x="97" y="235.1" transform="rotate(-90 97 235.1)">25</text>
<text x="58.3" y="244.1" transform="rotate(-90 58.3 244.1)">5</text>
<text x="124" y="244.4" transform="rotate(-90 124 244.4)">7,4</text>
<text x="49.4" y="251.7">5</text>
<text x="141.5" y="250">49</text>
<text x="176.2" y="252.4">0,3</text>
<text x="63.6" y="282.9">Корпус на DIN рейку. PCB 120x80x1.6 Версия от 15-10-2022.</text>
<text x="71.2" y="287.1">Материал: PETG (черный), Стеклотекстолит FR-4 .</text>
</g>
</svg>
